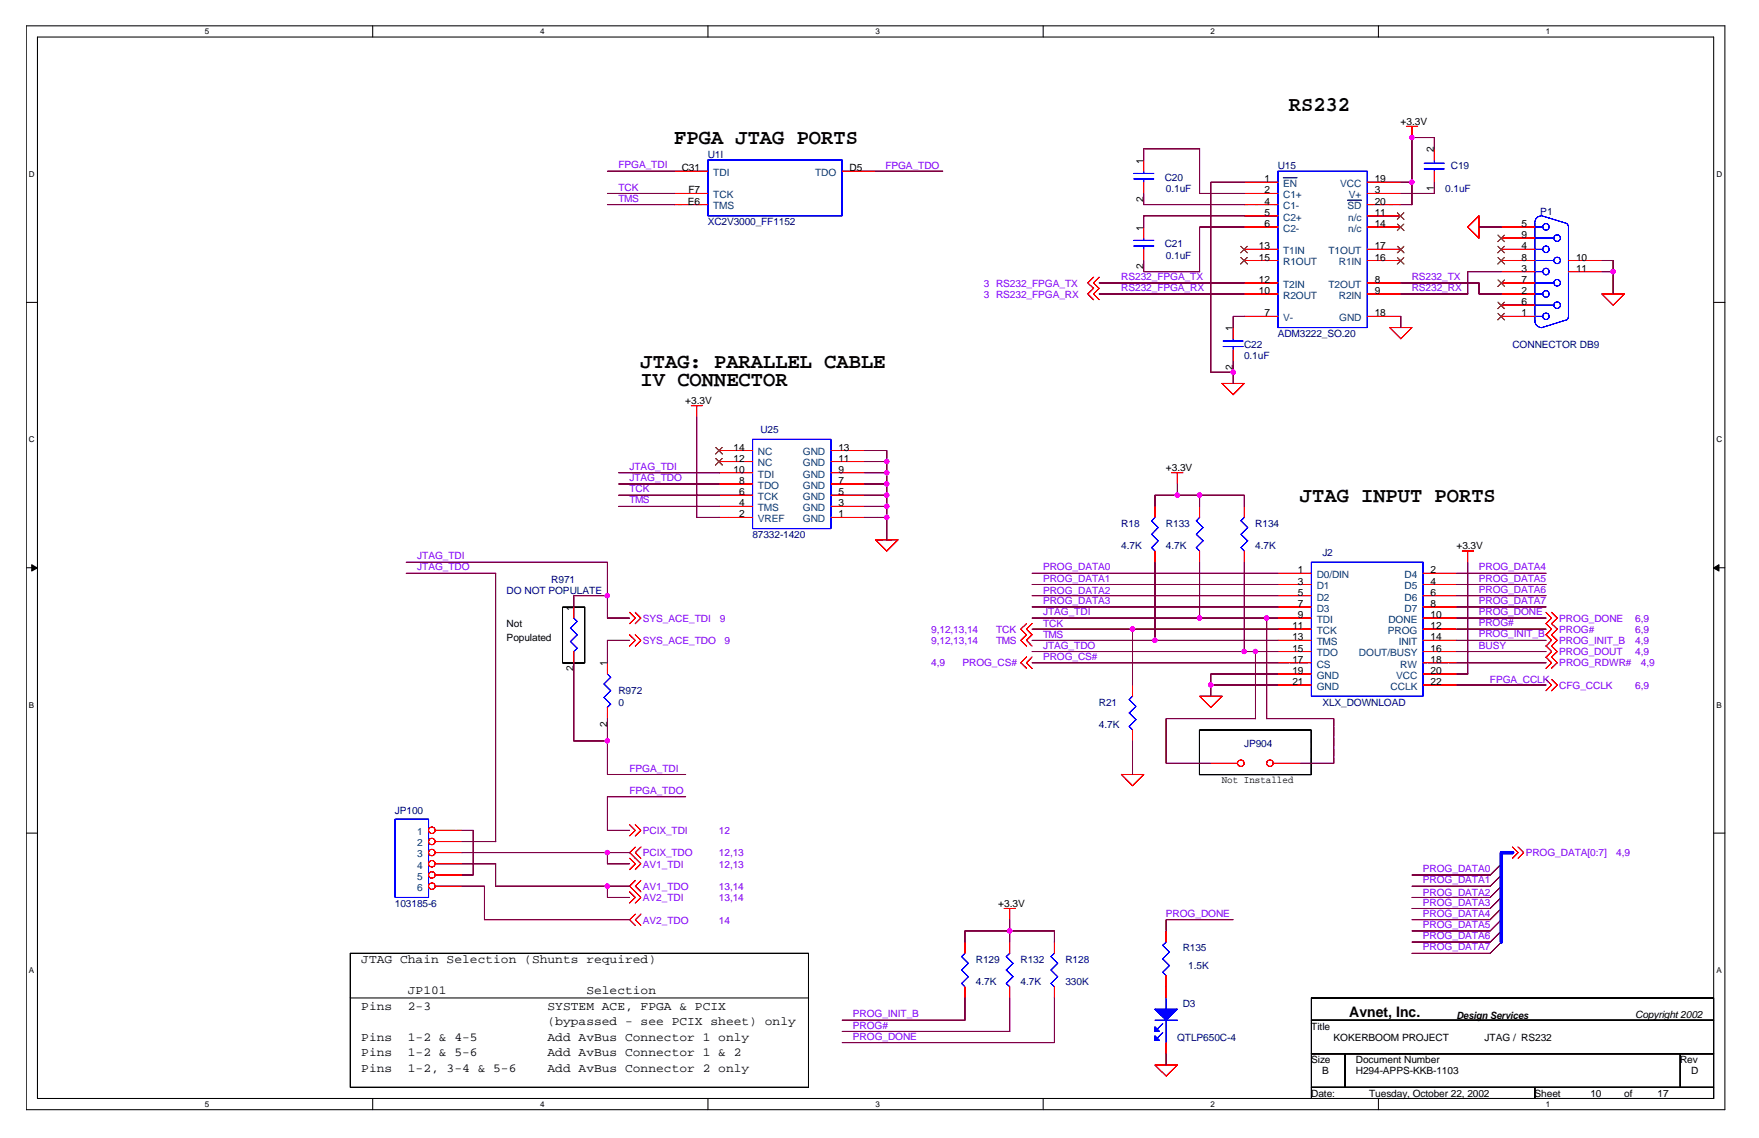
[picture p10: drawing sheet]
<svg xmlns="http://www.w3.org/2000/svg" width="432mm" height="279mm" viewBox="0 0 432 279" stroke-linecap="round" stroke-linejoin="round" font-family="sans-serif">
<path d="M6.4 6.3h417v266.2h-417zM9.2 9.1h411.5v260.6h-411.5z" fill="none" stroke="#000" stroke-width=".25"/>
<g fill="#fff">
<path d="M50.3 6.7h1.1v2.2h-1.1z"/>
<path d="M50.3 270h1.1v2.2h-1.1z"/>
</g>
<path d="M91.5 6.3v2.8M91.5 269.7v2.8" fill="none" stroke="#000" stroke-width=".25"/>
<g fill="#fff">
<path d="M132.6 6.7h1.1v2.2h-1.1z"/>
<path d="M132.6 270h1.1v2.2h-1.1z"/>
</g>
<path d="M173.8 6.3v2.8M173.8 269.7v2.8" fill="none" stroke="#000" stroke-width=".25"/>
<g fill="#fff">
<path d="M214.9 6.7h1.1v2.2h-1.1z"/>
<path d="M214.9 270h1.1v2.2h-1.1z"/>
</g>
<path d="M256.1 6.3v2.8M256.1 269.7v2.8" fill="none" stroke="#000" stroke-width=".25"/>
<g fill="#fff">
<path d="M297.2 6.7h1.1v2.2h-1.1z"/>
<path d="M297.2 270h1.1v2.2h-1.1z"/>
</g>
<path d="M338.4 6.3v2.8M338.4 269.7v2.8" fill="none" stroke="#000" stroke-width=".25"/>
<g fill="#fff">
<path d="M379.5 6.7h1.1v2.2h-1.1z"/>
<path d="M379.5 270h1.1v2.2h-1.1z"/>
<path d="M7.1 41.7h1.4v2.2h-1.4z"/>
<path d="M421.3 41.7h1.4v2.2h-1.4z"/>
<path d="M7.1 106.8h1.4v2.3h-1.4z"/>
<path d="M421.3 106.8h1.4v2.3h-1.4z"/>
</g>
<path d="M6.4 74.2h2.8M420.7 74.2h2.7" fill="none" stroke="#000" stroke-width=".25"/>
<g fill="#fff">
<path d="M7.1 172h1.3v2.2h-1.3z"/>
<path d="M421.3 172h1.4v2.2h-1.4z"/>
</g>
<path d="M6.4 139.4h2.8M420.7 139.4h2.7" fill="none" stroke="#000" stroke-width=".25"/>
<g fill="#000" stroke="#000" stroke-width=".25">
<path d="M7.8 138.6l1.3 .8-1.3 .8z" fill-rule="evenodd"/>
<path d="M420.6 139.4l1.4-.8v1.6z" fill-rule="evenodd"/>
</g>
<g fill="#fff">
<path d="M7.1 237.2h1.3v2.2h-1.3z"/>
<path d="M421.3 237.2h1.4v2.2h-1.4z"/>
</g>
<g fill="none" stroke="#000" stroke-width=".25">
<path d="M138.1 149.1h5.5v13.7h-5.5zM294.4 179.2h27.5v11h-27.5zM6.4 204.5h2.8M420.7 204.5h2.7M86 234.1h112.5v32.8h-112.5zM86 245h112.5M321.9 245h98.8v24.7h-98.8zM321.9 250.5h98.8M321.9 258.7h98.8M330.2 258.7v8.2M412.5 258.7v8.2M321.9 266.9h98.8"/>
<path d="M376.8 266.9v2.8"/>
</g>
<g fill="none" stroke="#f00" stroke-width=".25">
<path d="M280.8 39.3v2.7M345.2 31h2.8M346.6 31v2.8M352.1 36.5v2.8M165.6 42h8.2M165.6 47.5h8.2M165.6 50.2h8.2M206.7 42h8.2M280.8 44.7v2.8M280.8 55.7v2.8M305.4 55.7h8.3M305.4 47.5h8.3"/>
<path d="M305.4 50.2h8.3M305.4 44.7h8.3M305.4 53h8.3M335.6 55.7h8.3M335.6 47.5h8.3M335.6 50.2h8.3M335.6 44.7h8.3M335.6 53h8.3M352.1 42v2.7M360.3 55.7l2.8 2.8M363.1 53v5.5M363.1 53l-2.8 2.8"/>
<path d="M368.6 55.7h8.2M368.6 58.5h8.2M268.5 70.8l-1.5 1.4 1.5 1.4M268.5 68l-1.5 1.5 1.5 1.4M269.8 70.8l-1.4 1.4 1.4 1.4M269.8 68l-1.4 1.5 1.4 1.4M280.8 61.2v2.8M305.4 72.2h8.3M305.4 61.2h8.3M305.4 64h8.3M305.4 69.5h8.3M305.4 77.7h8.3"/>
<path d="M335.6 72.2h8.3M335.6 61.2h8.3M335.6 64h8.3M335.6 69.5h8.3M335.6 77.7h8.3M368.6 72.2h8.2M368.6 61.2h8.2M368.6 64h8.2M368.6 66.7h8.2M368.6 69.5h8.2M368.6 74.9h8.2M368.6 77.7h8.2"/>
<path d="M385 64h8.2M385 66.7h8.2M393.2 72.1l2.8 2.8M393.2 72.2h5.6M398.7 72.2l-2.7 2.8M169.7 99.6h2.8M171 99.6v2.8M299.9 94.1l2.8 2.8M300 94.1h5.5M302.7 80.4v2.8M302.7 85.9v2.7M305.4 94.1l-2.7 2.8"/>
<path d="M341.1 80.4l2.8 2.8M341.1 80.4h5.5l-2.8 2.8M176.5 116.1h8.2M176.5 118.8h8.2M176.5 113.3h8.2M176.5 110.6h8.2M204 116.1h8.2M204 118.8h8.2M204 113.3h8.2M204 110.6h8.2M287.6 116.1h2.8M289 116.1v2.8"/>
<path d="M176.5 127h8.2M176.5 124.3h8.2M176.5 121.6h8.2M204 127h8.2M204 124.3h8.2M204 121.6h8.2M214.9 132.5l2.8 2.8M214.9 132.5h5.6M220.4 132.5l-2.8 2.8M283.5 124.3v2.7M283.5 135.3v2.7M294.5 124.3v2.7"/>
<path d="M294.5 135.3v2.7M305.4 124.3v2.7M305.4 135.3v2.7M359 135.3h2.7M360.3 135.3v2.8M140.9 149v2.8M140.9 160v2.7M154.5 150.3l1.5 1.5-1.5 1.4M154.5 155.8l1.5 1.4-1.5 1.5M155.9 150.3l1.4 1.5-1.4 1.4M155.9 155.8l1.4 1.4-1.4 1.5M252 153.1l-1.4 1.4 1.4 1.4"/>
<path d="M252 155.8l-1.4 1.4 1.4 1.5M253.4 153.1l-1.4 1.4 1.4 1.4M253.4 155.8l-1.4 1.4 1.4 1.5M313.7 140.8h8.2M313.7 143.5h8.2M313.7 146.3h8.2M313.7 149h8.2M313.7 151.8h8.2M313.7 154.5h8.2M313.7 157.2h8.2M313.7 160h8.2M349.3 140.8h8.3"/>
<path d="M349.3 143.5h8.3M349.3 146.3h8.3M349.3 149h8.3M349.3 151.8h8.3M349.3 154.5h8.3M349.3 157.2h8.3M349.3 160h8.3M379.5 155.8l1.4 1.4-1.4 1.5M379.5 153.1l1.4 1.4-1.4 1.4M379.5 158.6l1.4 1.4-1.4 1.4M379.5 150.3l1.4 1.5-1.4 1.4M380.8 155.8l1.5 1.4-1.5 1.5"/>
<path d="M380.8 153.1l1.5 1.4-1.5 1.4M380.8 158.6l1.5 1.4-1.5 1.4M380.8 150.3l1.5 1.5-1.5 1.4M149.1 162.7v2.8M149.1 173.7v2.7M252 161.3l-1.4 1.4 1.4 1.4M253.4 161.3l-1.4 1.4 1.4 1.4M278 168.2v2.7M278 179.2v2.7M300 170.9l-2.8 2.8M300 170.9h-5.5l2.7 2.8M313.7 162.7h8.2"/>
<path d="M313.7 165.5h8.2M313.7 168.2h8.2M349.3 162.7h8.3M349.3 165.5h8.3M349.3 168.2h8.3M379.5 161.3l1.4 1.4-1.4 1.4M379.5 166.8l1.4 1.4-1.4 1.4M380.8 161.3l1.5 1.4-1.5 1.4M380.8 166.8l1.5 1.4-1.5 1.4M275.3 190.1l2.7 2.8M275.3 190.2h5.5M280.8 190.2l-2.8 2.7"/>
<path d="M297.2 187.4h6.6M312.6 187.4h6.6M106.9 203.9h6.5M106.9 206.6h6.5M106.9 209.3h6.5M106.9 212.1h6.5M106.9 214.8h6.5M106.9 217.6h6.5M154.5 210.7l1.5 1.4-1.5 1.4M154.5 218.9l1.5 1.4-1.5 1.4M154.5 202.4l1.5 1.5-1.5 1.4M155.9 218.9l1.4 1.4-1.4 1.4"/>
<path d="M155.9 202.4l1.4 1.5-1.4 1.4M156 216.1l-1.4 1.5 1.4 1.4M156 207.9l-1.4 1.4 2.7 2.8-1.4 1.4M157.4 216.1l-1.4 1.5 1.4 1.4M157.4 207.9l-1.4 1.4 1.4 1.5M371.3 207.9l1.4 1.4-1.4 1.5M372.6 207.9l1.4 1.4-1.4 1.5M156 224.4l-1.4 1.4 1.4 1.4M157.4 224.4l-1.4 1.4 1.4 1.4M236.9 231.3v2.8M246.5 223h2.8M247.9 223v2.8"/>
<path d="M247.9 231.3v2.8M258.8 231.3v2.8M286.3 228.6v2.7M286.3 239.5v5.5M236.9 242.3v2.7M247.9 242.3v2.7M258.8 242.3v2.7M286.3 256v2.7M283.5 261.5h5.5M283.5 261.5l2.8 2.7M289.1 261.4l-2.8 2.8"/>
<circle cx="304.6" cy="187.4" r=".79"/>
<circle cx="311.8" cy="187.4" r=".79"/>
<circle cx="106" cy="212.1" r=".79"/>
<circle cx="106" cy="203.9" r=".79"/>
<circle cx="106" cy="214.8" r=".79"/>
<circle cx="106" cy="206.6" r=".79"/>
<circle cx="106" cy="217.6" r=".79"/>
<circle cx="106" cy="209.3" r=".79"/>
</g>
<g fill="none" stroke="#00f" stroke-width=".25">
<path d="M173.8 39.3h32.9v13.7h-32.9zM352.1 39.3v.8M278.3 59h5M278.3 43.9h5M278.3 42.6h5M280.8 42v.6M280.8 43.9v.8M280.8 58.5v.5M313.7 42h21.9v38.4h-21.9zM349.6 40.1h4.9M349.6 41.5h4.9M352.1 41.4v.6"/>
<path d="M376.7 58.5h4.7M376.8 55.7h2M378.4 53l6.3 1.9M378.4 53a1.63 1.63 0 0 0-1.6 1.6v24.2a1.65 1.65 0 0 0 1.6 1.6l6.3-1.9M384.6 54.9l.4 .8v22l-.3 .7M278.3 60.4h5M280.8 60.4v.8M376.7 64h4.7M376.7 69.5h4.7M376.7 74.9h4.7M376.8 61.2h2M376.8 66.7h2"/>
<path d="M376.8 72.2h2M376.8 77.7h2M300.2 85.1h5M300.2 83.7h5M302.7 83.2v.6M302.7 85v.9M184.7 107.9h19.3v21.9h-19.3zM282.7 134.4l.8 .9M282.7 131.1l1.6 1.7M282.7 127.8l1.6 1.7M283.6 127l-.9 .9M284.4 132.8l-1.7 1.6"/>
<path d="M284.4 129.5l-1.7 1.7M293.6 134.4l.9 .9M293.6 131.1l1.7 1.7M293.6 127.8l1.7 1.7M294.5 127l-.8 .9M295.4 132.8l-1.7 1.6M295.4 129.5l-1.7 1.7M304.6 134.4l.8 .9M304.6 131.1l1.7 1.7M304.6 127.8l1.7 1.7M305.5 127l-.9 .9M306.3 132.8l-1.7 1.6"/>
<path d="M306.3 129.5l-1.7 1.7M321.9 138h27.4v32.9h-27.4zM140 154.2l1.7 1.7M140 157.5l1.7 1.7M140.9 151.8l.8 .8M141.7 152.6l-1.7 1.7M141.7 155.9l-1.7 1.7M141.7 159.2l-.9 .8M148.3 167.9l1.7 1.7M148.3 171.2l1.7 1.7M149.1 165.5l.9 .8M149.9 166.3l-1.7 1.7"/>
<path d="M149.9 169.6l-1.7 1.7M149.9 172.9l-.8 .8M277.2 178.3l.8 .9M277.2 175l1.7 1.7M277.2 171.7l1.7 1.7M278.1 170.9l-.9 .9M278.9 176.6l-1.7 1.7M278.9 173.4l-1.7 1.6M97 201.1h8.2v19.2h-8.2zM236 238.1l1.7 1.7M236 234.8l1.7 1.7M236.9 234l-.8 .9"/>
<path d="M237.8 239.8l-1.7 1.7M237.8 236.5l-1.7 1.7M247 238.1l1.7 1.7M247 234.8l1.7 1.7M247.9 234l-.9 .9M248.7 239.8l-1.7 1.7M248.7 236.5l-1.7 1.7M257.9 238.1l1.7 1.7M257.9 234.8l1.7 1.7M258.9 234l-.9 .9M259.7 239.8l-1.7 1.7M259.7 236.5l-1.7 1.7"/>
<path d="M285.4 238.7l.9 .8M285.4 235.4l1.7 1.7M285.4 232.1l1.7 1.7M286.3 231.3l-.9 .8M287.1 237l-1.7 1.7M287.1 233.7l-1.7 1.7M236 241.4l.9 .9M247 241.4l.9 .9M257.9 241.4l.9 .9M283.5 250.5h5.6M285.5 251.3l-1.4 1.4M285.5 253.5l-1.4 1.4"/>
<path d="M286.3 245v2.8M286.3 250.5v5.5"/>
<circle cx="379.5" cy="55.7" r=".79"/>
<circle cx="382.2" cy="58.5" r=".8"/>
<circle cx="379.5" cy="61.2" r=".79"/>
<circle cx="379.5" cy="66.7" r=".79"/>
<circle cx="379.5" cy="72.2" r=".79"/>
<circle cx="379.5" cy="77.7" r=".79"/>
<circle cx="382.2" cy="69.4" r=".8"/>
<circle cx="382.2" cy="74.9" r=".8"/>
<circle cx="382.2" cy="63.9" r=".79"/>
</g>
<g fill="none" stroke="#804000" stroke-width=".25">
<path d="M343 55l1.7 1.6M343 52.2l1.7 1.7M344.6 55l-1.6 1.6M344.6 52.2l-1.6 1.7M367.7 57.7l1.7 1.7M369.3 57.7l-1.6 1.7M304.6 63.2l1.6 1.7M304.6 60.5l1.6 1.6M306.2 63.2l-1.7 1.7M306.2 60.5l-1.7 1.6M343 60.5l1.7 1.6M343 63.2l1.7 1.7"/>
<path d="M344.6 60.5l-1.6 1.6M344.6 63.2l-1.6 1.7M367.7 60.5l1.7 1.6M367.7 63.2l1.7 1.7M367.7 68.7l1.7 1.7M367.7 74.2l1.7 1.6M367.7 76.9l1.7 1.7M369.3 60.5l-1.6 1.6M369.3 63.2l-1.6 1.7M369.3 68.7l-1.6 1.7M369.3 74.2l-1.6 1.6M369.3 76.9l-1.6 1.7"/>
<path d="M175.7 112.6l1.6 1.6M175.7 109.9l1.6 1.6M177.3 112.6l-1.7 1.6M177.3 109.9l-1.7 1.6"/>
</g>
<g fill="#00f" stroke="#00f" stroke-width=".25">
<path d="M283.5 247.8h5.5l-2.7 2.7z" fill-rule="evenodd"/>
<path d="M283.5 252.1l1.1 1.1h-1.1z" fill-rule="evenodd"/>
<path d="M283.5 254.3l1.1 1.1h-1.1z" fill-rule="evenodd"/>
</g>
<path d="M315 43.6h3.4M330.8 49.1h3.4" fill="none" stroke="#004080" stroke-width=".25"/>
<g fill="none" stroke="#800040" stroke-width=".25">
<path d="M294.5 36.5v11M294.5 36.5h-13.7v2.8M352.1 33.8v2.8M352.1 33.8h-5.5v16.4h-2.7M149.1 50.2h16.5M149.1 42h16.5M149.1 47.5h16.5M214.9 42h16.5M280.8 47.5v2.7h24.7M294.5 47.5h11M305.5 55.7h-11v11.1M305.5 44.7h-8.3v46.7"/>
<path d="M305.5 53h-24.7v2.8M343.9 47.5h8.2M343.9 44.7h2.7M352.1 44.7v2.8M363.1 55.7h5.5M269.8 69.5h35.7M269.8 72.2h35.7M280.8 66.7h13.7M280.8 64v2.8M305.5 77.7h-2.8v2.8M343.9 77.7v2.8M343.9 69.5h19.2"/>
<path d="M343.9 72.2h16.4M363.1 72.2h5.5M363.1 69.5v2.7M368.6 66.7h-8.3v5.5M393.2 66.7h2.8M393.2 64h2.8v8.2M297.2 91.4h5.6M302.7 88.6v5.6M151.9 116.1h24.7M151.9 118.8h24.7M171 102.4v24.7M212.2 116.1h5.5"/>
<path d="M212.2 118.8h5.5M212.2 110.6h5.5M212.2 113.3h5.5M217.7 110.6v22M289 118.8v2.8M99.7 138h49.4v13.8M151.9 124.3h24.7M151.9 121.6h24.7M171 127h5.6M212.2 124.3h5.5M212.2 127h5.5M212.2 121.6h5.5"/>
<path d="M283.5 138v19.3M294.5 121.6v2.8M294.5 138v13.8M305.4 121.6v2.8M305.4 138v22M305.5 121.6h-22v2.8M360.3 138v27.5M99.7 140.8h22v65.9M149.1 151.8h5.5M149.1 146.3h-8.2v2.7M154.6 157.2h-5.5v5.6M253.3 157.2h60.4"/>
<path d="M253.3 151.8h60.4M253.3 146.3h60.4M253.3 140.8h60.4M253.3 149h60.4M253.3 143.5h60.4M253.3 154.5h60.4M253.3 160h60.4M278 154.5v13.7M308.2 160v16.5M310.9 151.8v24.7M357.6 157.2h22M357.6 151.8h22"/>
<path d="M357.6 146.3h22M357.6 140.8h22M357.6 149h22M357.6 143.5h22M357.6 154.5h22M357.6 160h22M140.9 162.7v19.2M149.1 176.4v13.8M253.3 162.7h60.4M297.2 168.2h16.5M308.2 176.4h-21.9v11h11M310.9 176.4h16.6"/>
<path d="M313.7 165.5h-16.5v5.5M327.4 176.4v11M357.6 168.2h22M357.6 165.5h2.7M357.6 162.7h22M140.9 181.9h8.2M149.1 190.2h19.2M168.3 195.6h-19.2v8.3h5.5M278 181.9v8.3M319.2 187.4h8.3M113.4 214.8h2.8M113.4 217.6h5.6l-.1 8.2"/>
<path d="M113.4 212.1h8.3v5.5M113.4 209.3h41.2M113.4 206.6h8.3M113.4 203.9h2.8M116.2 203.9v11M121.7 217.6h32.9M149.1 209.3v2.8h5.5M149.1 217.6v2.8M346.6 214.8h19.3M346.6 217.6h19.3M368.6 212.1l-2.8 2.8M368.6 217.6l-2.8 2.8"/>
<path d="M368.6 214.8l-2.8 2.8M118.9 225.8h35.7M149.1 220.3h5.5M236.8 228.6h22.1l-.1 2.7M236.9 228.6v2.7M247.9 225.8v5.5M302.8 225.8h-16.5v2.8M346.6 225.8h19.3M346.6 228.6h19.3M346.6 231.3h19.3M346.6 223h19.3M346.6 234.1h19.3"/>
<path d="M346.6 220.3h19.3M368.6 228.6l-2.8 2.7M368.6 225.8l-2.8 2.8M368.6 231.3l-2.8 2.8M368.6 223l-2.8 2.8M368.6 220.3l-2.8 2.8M206.7 253.2h41.2M206.7 256h52.2M206.7 250.5h30.2M236.9 245v5.5M247.9 245v8.3M258.8 245v11"/>
<path d="M286.3 258.7v2.8"/>
</g>
<path d="M371.4 209.3h-2.8v22" fill="none" stroke="#00f" stroke-width=".8"/>
<g fill="#f0f" stroke="#f0f" stroke-width=".25">
<circle cx="217.7" cy="116.1" r=".52"/>
<circle cx="310.9" cy="151.7" r=".52"/>
<circle cx="289" cy="121.6" r=".52"/>
<circle cx="294.5" cy="151.7" r=".52"/>
<circle cx="217.7" cy="121.6" r=".52"/>
<circle cx="346.6" cy="44.7" r=".52"/>
<circle cx="346.6" cy="33.8" r=".52"/>
<circle cx="302.7" cy="91.4" r=".52"/>
<circle cx="278" cy="154.4" r=".52"/>
<circle cx="217.7" cy="124.3" r=".52"/>
<circle cx="305.4" cy="160" r=".52"/>
<circle cx="308.2" cy="160" r=".52"/>
<circle cx="217.7" cy="113.3" r=".52"/>
<circle cx="396" cy="66.7" r=".52"/>
<circle cx="217.7" cy="118.8" r=".52"/>
<circle cx="297.2" cy="168.2" r=".52"/>
<circle cx="217.7" cy="127" r=".52"/>
<circle cx="247.9" cy="228.5" r=".52"/>
<circle cx="149.1" cy="146.2" r=".52"/>
<circle cx="149.1" cy="209.3" r=".52"/>
<circle cx="149.1" cy="217.6" r=".52"/>
<circle cx="149.1" cy="181.9" r=".52"/>
<circle cx="283.5" cy="157.2" r=".52"/>
<circle cx="294.5" cy="121.6" r=".52"/>
</g>
<g font-size="5.2">
<text x="316.4" y="27.2">RS232</text>
<text x="165.5" y="35.4">FPGA JTAG PORTS</text>
<text x="157.3" y="90.3">JTAG: PARALLEL CABLE</text>
<text x="157.3" y="94.8">IV CONNECTOR</text>
<text x="319.1" y="123.2">JTAG INPUT PORTS</text>
</g>
<text font-size="3.6" x="331.2" y="249.7">Avnet, Inc.</text>
<g font-size="3">
<text x="88.7" y="236.5">JTAG Chain Selection (Shunts required)</text>
<text x="100.1" y="244.1">JP101</text>
<text x="143.9" y="244.1">Selection</text>
<text x="88.7" y="247.9">Pins</text>
<text x="100.1" y="247.9">2-3</text>
<text x="134.4" y="247.9">SYSTEM ACE, FPGA &amp; PCIX</text>
<text x="134.4" y="251.8">(bypassed - see PCIX sheet) only</text>
<text x="88.7" y="255.6">Pins</text>
<text x="100.1" y="255.6">1-2 &amp; 4-5</text>
<text x="134.4" y="255.6">Add AvBus Connector 1 only</text>
<text x="88.7" y="259.4">Pins</text>
<text x="88.7" y="263.2">Pins</text>
<text x="100.1" y="259.4">1-2 &amp; 5-6</text>
<text x="100.1" y="263.2">1-2, 3-4 &amp; 5-6</text>
<text x="134.4" y="259.4">Add AvBus Connector 1 &amp; 2</text>
<text x="134.4" y="263.2">Add AvBus Connector 2 only</text>
</g>
<g font-size="2.5">
<text x="343.8" y="30.6">+3.3V</text>
<text x="280.7" y="40.2" transform="rotate(-90 280.7 40.2)">1</text>
<text x="352" y="37.4" transform="rotate(-90 352 37.4)">2</text>
<text x="167.3" y="42">C31</text>
<text x="169" y="47.5">F7</text>
<text x="208.6" y="42">D5</text>
<text x="310.4" y="44.7">1</text>
<text x="310.4" y="47.5">2</text>
<text x="337.5" y="47.5">3</text>
<text x="337.5" y="44.7">19</text>
<text x="352" y="46.9" transform="rotate(-90 352 46.9)">1</text>
<text x="168.8" y="50.2">E6</text>
<text x="280.7" y="49.6" transform="rotate(-90 280.7 49.6)">2</text>
<text x="310.4" y="50.2">4</text>
<text x="310.4" y="53">5</text>
<text x="337.5" y="50.2">20</text>
<text x="337.5" y="53">11</text>
<text x="280.7" y="56.6" transform="rotate(-90 280.7 56.6)">1</text>
<text x="310.4" y="55.8">6</text>
<text x="337.5" y="55.8">14</text>
<text x="373.5" y="55.8">5</text>
<text x="373.5" y="58.5">9</text>
<text x="309" y="64">15</text>
<text x="309" y="61.2">13</text>
<text x="337.5" y="61.2">17</text>
<text x="337.5" y="64">16</text>
<text x="373.5" y="61.2">4</text>
<text x="373.5" y="64">8</text>
<text x="386.9" y="64">10</text>
<text x="280.7" y="66" transform="rotate(-90 280.7 66)">2</text>
<text x="309" y="69.5">12</text>
<text x="337.5" y="69.5">8</text>
<text x="373.5" y="66.7">3</text>
<text x="373.5" y="69.5">7</text>
<text x="386.9" y="66.7">11</text>
<text x="309" y="72.2">10</text>
<text x="310.4" y="77.7">7</text>
<text x="337.5" y="72.2">9</text>
<text x="337.5" y="77.7">18</text>
<text x="373.5" y="72.2">2</text>
<text x="373.5" y="74.9">6</text>
<text x="373.5" y="77.7">1</text>
<text x="302.6" y="81.3" transform="rotate(-90 302.6 81.3)">1</text>
<text x="302.6" y="90.7" transform="rotate(-90 302.6 90.7)">2</text>
<text x="168.2" y="99.2">+3.3V</text>
<text x="180.1" y="113.3">12</text>
<text x="180.1" y="110.6">14</text>
<text x="205.8" y="113.3">11</text>
<text x="205.8" y="110.6">13</text>
<text x="180.1" y="116.1">10</text>
<text x="181.4" y="118.8">8</text>
<text x="205.8" y="118.8">7</text>
<text x="205.8" y="116.1">9</text>
<text x="286.2" y="115.6">+3.3V</text>
<text x="181.4" y="124.3">4</text>
<text x="181.4" y="121.6">6</text>
<text x="205.8" y="124.3">3</text>
<text x="205.8" y="121.6">5</text>
<text x="181.4" y="127">2</text>
<text x="205.8" y="127">1</text>
<text x="357.5" y="134.8">+3.3V</text>
<text x="318.6" y="140.8">1</text>
<text x="318.6" y="143.5">3</text>
<text x="351.2" y="140.8">2</text>
<text x="351.2" y="143.5">4</text>
<text x="140.8" y="149.9" transform="rotate(-90 140.8 149.9)">1</text>
<text x="318.6" y="146.3">5</text>
<text x="318.6" y="149">7</text>
<text x="351.2" y="146.3">6</text>
<text x="351.2" y="149">8</text>
<text x="124.4" y="154.1">Not</text>
<text x="317.2" y="154.5">11</text>
<text x="318.6" y="151.8">9</text>
<text x="351.2" y="151.8">10</text>
<text x="351.2" y="154.5">12</text>
<text x="124.4" y="157.3">Populated</text>
<text x="317.2" y="157.2">13</text>
<text x="317.2" y="160">15</text>
<text x="351.2" y="157.2">14</text>
<text x="351.2" y="160">16</text>
<text x="140.8" y="164.8" transform="rotate(-90 140.8 164.8)">2</text>
<text x="149" y="163.6" transform="rotate(-90 149 163.6)">1</text>
<text x="317.2" y="162.7">17</text>
<text x="317.2" y="165.5">19</text>
<text x="351.2" y="162.7">18</text>
<text x="351.2" y="165.5">20</text>
<text x="317.2" y="168.2">21</text>
<text x="351.2" y="168.2">22</text>
<text x="149" y="178.5" transform="rotate(-90 149 178.5)">2</text>
<text x="299.9" y="192.2">Not Installed</text>
<text x="245.1" y="222.6">+3.3V</text>
<text x="357.5" y="250.1">Design Services</text>
<text x="401.4" y="250">Copyright 2002</text>
<text x="321.9" y="252.8">Title</text>
<text x="327.4" y="255.5">KOKERBOOM PROJECT</text>
<text x="364.5" y="255.5">JTAG / RS232</text>
<text x="321.9" y="261">Size</text>
<text x="324.6" y="263.8">B</text>
<text x="332.8" y="263.8">H294-APPS-KKB-1103</text>
<text x="332.8" y="261">Document Number</text>
<text x="412.4" y="261">Rev</text>
<text x="415.1" y="263.8">D</text>
<text x="321.9" y="269.2">Date:</text>
<text x="336.1" y="269.2">Tuesday, October 22, 2002</text>
<text x="376.7" y="269.2">Sheet</text>
<text x="390.4" y="269.2">10</text>
<text x="398.7" y="269.2">of</text>
<text x="406.9" y="269.2">17</text>
</g>
<g font-size="2.5" fill="#8000ff">
<text x="151.8" y="41.3">FPGA_TDI</text>
<text x="217.3" y="41.6">FPGA_TDO</text>
<text x="151.8" y="46.8">TCK</text>
<text x="151.8" y="49.5">TMS</text>
<text x="241.5" y="70.4">3 RS232_FPGA_TX</text>
<text x="275.3" y="68.7">RS232_FPGA_TX</text>
<text x="275.3" y="71.5">RS232_FPGA_RX</text>
<text x="346.5" y="68.7">RS232_TX</text>
<text x="346.5" y="71.5">RS232_RX</text>
<text x="241.5" y="73.1">3 RS232_FPGA_RX</text>
<text x="154.5" y="118.1">JTAG_TDO</text>
<text x="154.5" y="115.4">JTAG_TDI</text>
<text x="154.5" y="120.9">TCK</text>
<text x="154.5" y="123.6">TMS</text>
<text x="102.4" y="137.3">JTAG_TDI</text>
<text x="102.4" y="140">JTAG_TDO</text>
<text x="256" y="140">PROG_DATA0</text>
<text x="256" y="142.8">PROG_DATA1</text>
<text x="363" y="142.8">PROG_DATA5</text>
<text x="363" y="140">PROG_DATA4</text>
<text x="256" y="145.8">PROG_DATA2</text>
<text x="256" y="148.3">PROG_DATA3</text>
<text x="363" y="148.3">PROG_DATA7</text>
<text x="363" y="145.5">PROG_DATA6</text>
<text x="157.8" y="152.7">SYS_ACE_TDI</text>
<text x="176.7" y="152.7">9</text>
<text x="228.6" y="155.4">9,12,13,14</text>
<text x="244.5" y="155.4">TCK</text>
<text x="256" y="151">JTAG_TDI</text>
<text x="256" y="154.1">TCK</text>
<text x="363" y="151">PROG_DONE</text>
<text x="363" y="153.8">PROG#</text>
<text x="382.8" y="155.4">PROG#</text>
<text x="382.8" y="152.7">PROG_DONE</text>
<text x="401.4" y="155.4">6,9</text>
<text x="401.4" y="152.7">6,9</text>
<text x="157.8" y="158.2">SYS_ACE_TDO</text>
<text x="177.8" y="158.2">9</text>
<text x="228.6" y="158.2">9,12,13,14</text>
<text x="244.5" y="158.2">TMS</text>
<text x="256" y="156.8">TMS</text>
<text x="256" y="159.3">JTAG_TDO</text>
<text x="363" y="159.3">BUSY</text>
<text x="363" y="156.5">PROG_INIT_B</text>
<text x="382.8" y="158.2">PROG_INIT_B</text>
<text x="382.8" y="160.9">PROG_DOUT</text>
<text x="401.4" y="158.2">4,9</text>
<text x="401.4" y="160.9">4,9</text>
<text x="228.6" y="163.6">4,9</text>
<text x="236.3" y="163.6">PROG_CS#</text>
<text x="256" y="162">PROG_CS#</text>
<text x="365.8" y="167.8">FPGA_CCLK</text>
<text x="382.8" y="163.6">PROG_RDWR#</text>
<text x="402.8" y="163.6">4,9</text>
<text x="382.8" y="169.1">CFG_CCLK</text>
<text x="401.4" y="169.1">6,9</text>
<text x="154.5" y="189.4">FPGA_TDI</text>
<text x="154.5" y="194.9">FPGA_TDO</text>
<text x="157.8" y="204.8">PCIX_TDI</text>
<text x="176.5" y="204.8">12</text>
<text x="157.8" y="213">AV1_TDI</text>
<text x="157.8" y="210.3">PCIX_TDO</text>
<text x="176.5" y="213">12,13</text>
<text x="176.5" y="210.3">12,13</text>
<text x="349.3" y="214.1">PROG_DATA0</text>
<text x="374.5" y="210.3">PROG_DATA[0:7]</text>
<text x="396.7" y="210.3">4,9</text>
<text x="157.8" y="218.5">AV1_TDO</text>
<text x="157.8" y="221.2">AV2_TDI</text>
<text x="176.5" y="218.5">13,14</text>
<text x="176.5" y="221.2">13,14</text>
<text x="349.3" y="216.9">PROG_DATA1</text>
<text x="349.3" y="219.9">PROG_DATA2</text>
<text x="157.8" y="226.7">AV2_TDO</text>
<text x="176.5" y="226.7">14</text>
<text x="286.2" y="225.1">PROG_DONE</text>
<text x="349.3" y="222.3">PROG_DATA3</text>
<text x="349.3" y="227.8">PROG_DATA5</text>
<text x="349.3" y="225.1">PROG_DATA4</text>
<text x="349.3" y="230.6">PROG_DATA6</text>
<text x="349.3" y="233.3">PROG_DATA7</text>
<text x="209.4" y="249.8">PROG_INIT_B</text>
<text x="209.4" y="252.5">PROG#</text>
<text x="209.4" y="255.3">PROG_DONE</text>
</g>
<g font-size="2.5" fill="#000080">
<text x="173.7" y="38.8">U1I</text>
<text x="313.6" y="41.6">U15</text>
<text x="356.2" y="41.6">C19</text>
<text x="285.9" y="44.3">C20</text>
<text x="286.2" y="47">0.1uF</text>
<text x="354.8" y="47">0.1uF</text>
<text x="378.1" y="52.8">P1</text>
<text x="173.7" y="55.3">XC2V3000_FF1152</text>
<text x="285.9" y="60.7">C21</text>
<text x="286.2" y="63.5">0.1uF</text>
<text x="313.6" y="82.7">ADM3222_SO.20</text>
<text x="305.4" y="85.5">C22</text>
<text x="305.4" y="88.2">0.1uF</text>
<text x="371.3" y="85.5">CONNECTOR DB9</text>
<text x="186.6" y="106.3">U25</text>
<text x="275.3" y="129.3">R18</text>
<text x="286.2" y="129.3">R133</text>
<text x="308.1" y="129.3">R134</text>
<text x="184.7" y="132.1">87332-1420</text>
<text x="275.3" y="134.8">4.7K</text>
<text x="286.2" y="134.8">4.7K</text>
<text x="308.1" y="134.8">4.7K</text>
<text x="324.6" y="136.5">J2</text>
<text x="135.3" y="143">R971</text>
<text x="124.4" y="145.8">DO NOT POPULATE</text>
<text x="151.8" y="170.5">R972</text>
<text x="151.8" y="173.2">0</text>
<text x="269.7" y="173.2">R21</text>
<text x="324.6" y="173.2">XLX_DOWNLOAD</text>
<text x="269.7" y="178.7">4.7K</text>
<text x="305.4" y="183.4">JP904</text>
<text x="96.9" y="199.9">JP100</text>
<text x="96.9" y="222.6">103185-6</text>
<text x="290.3" y="233.6">R135</text>
<text x="239.6" y="236.3">R129</text>
<text x="250.5" y="236.3">R132</text>
<text x="261.5" y="236.3">R128</text>
<text x="291.7" y="238">1.5K</text>
<text x="239.6" y="241.8">4.7K</text>
<text x="250.5" y="241.8">4.7K</text>
<text x="261.5" y="241.8">330K</text>
<text x="290.3" y="247.3">D3</text>
<text x="289" y="255.5">QTLP650C-4</text>
</g>
<g font-size="2.5" fill="#004080">
<text x="175.1" y="43.2">TDI</text>
<text x="200.1" y="43.2">TDO</text>
<text x="315" y="45.9">EN</text>
<text x="329" y="45.9">VCC</text>
<text x="175.1" y="48.7">TCK</text>
<text x="175.1" y="51.4">TMS</text>
<text x="315" y="48.7">C1+</text>
<text x="315" y="51.4">C1-</text>
<text x="330.8" y="51.4">SD</text>
<text x="331.1" y="48.7">V+</text>
<text x="315" y="54.2">C2+</text>
<text x="315" y="56.9">C2-</text>
<text x="331" y="56.9">n/c</text>
<text x="331" y="54.2">n/c</text>
<text x="315" y="65.2">R1OUT</text>
<text x="315" y="62.4">T1IN</text>
<text x="326.1" y="62.4">T1OUT</text>
<text x="328.7" y="65.2">R1IN</text>
<text x="315" y="70.7">T2IN</text>
<text x="326.1" y="70.7">T2OUT</text>
<text x="315" y="73.4">R2OUT</text>
<text x="328.7" y="73.4">R2IN</text>
<text x="315" y="78.9">V-</text>
<text x="328.8" y="78.9">GND</text>
<text x="186.1" y="111.8">NC</text>
<text x="197.1" y="111.8">GND</text>
<text x="186.1" y="117.3">TDI</text>
<text x="186.1" y="114.5">NC</text>
<text x="197.1" y="117.3">GND</text>
<text x="197.1" y="114.5">GND</text>
<text x="186.1" y="125.5">TMS</text>
<text x="186.1" y="122.8">TCK</text>
<text x="186.1" y="120">TDO</text>
<text x="197.1" y="125.5">GND</text>
<text x="197.1" y="122.8">GND</text>
<text x="197.1" y="120">GND</text>
<text x="186.1" y="128.2">VREF</text>
<text x="197.1" y="128.2">GND</text>
<text x="323.2" y="141.9">D0/DIN</text>
<text x="344.8" y="141.9">D4</text>
<text x="323.2" y="144.7">D1</text>
<text x="323.2" y="147.4">D2</text>
<text x="344.8" y="144.7">D5</text>
<text x="344.8" y="147.4">D6</text>
<text x="323.2" y="150.2">D3</text>
<text x="323.2" y="153">TDI</text>
<text x="323.2" y="155.7">TCK</text>
<text x="340.7" y="155.7">PROG</text>
<text x="340.8" y="153">DONE</text>
<text x="344.8" y="150.2">D7</text>
<text x="323.2" y="158.4">TMS</text>
<text x="323.2" y="161.2">TDO</text>
<text x="333.6" y="161.2">DOUT/BUSY</text>
<text x="343.4" y="158.4">INIT</text>
<text x="323.2" y="163.9">CS</text>
<text x="323.2" y="166.7">GND</text>
<text x="342.7" y="166.7">VCC</text>
<text x="343.7" y="163.9">RW</text>
<text x="323.2" y="169.4">GND</text>
<text x="341.4" y="169.4">CCLK</text>
<text x="102.4" y="205.1">1</text>
<text x="102.4" y="207.8">2</text>
<text x="102.4" y="210.5">3</text>
<text x="102.4" y="213.3">4</text>
<text x="102.4" y="216">5</text>
<text x="102.4" y="218.8">6</text>
</g>
<g font-size="2">
<text x="50.3" y="8.5">5</text>
<text x="132.6" y="8.5">4</text>
<text x="214.9" y="8.5">3</text>
<text x="297.2" y="8.5">2</text>
<text x="379.5" y="8.5">1</text>
<text x="7.1" y="43.5">D</text>
<text x="421.3" y="43.5">D</text>
<text x="7.1" y="108.6">C</text>
<text x="421.3" y="108.6">C</text>
<text x="7.1" y="173.8">B</text>
<text x="421.3" y="173.8">B</text>
<text x="7.1" y="238.9">A</text>
<text x="421.3" y="238.9">A</text>
<text x="50.3" y="271.8">5</text>
<text x="132.6" y="271.8">4</text>
<text x="214.9" y="271.8">3</text>
<text x="297.2" y="271.8">2</text>
<text x="379.5" y="271.8">1</text>
</g>
</svg>
